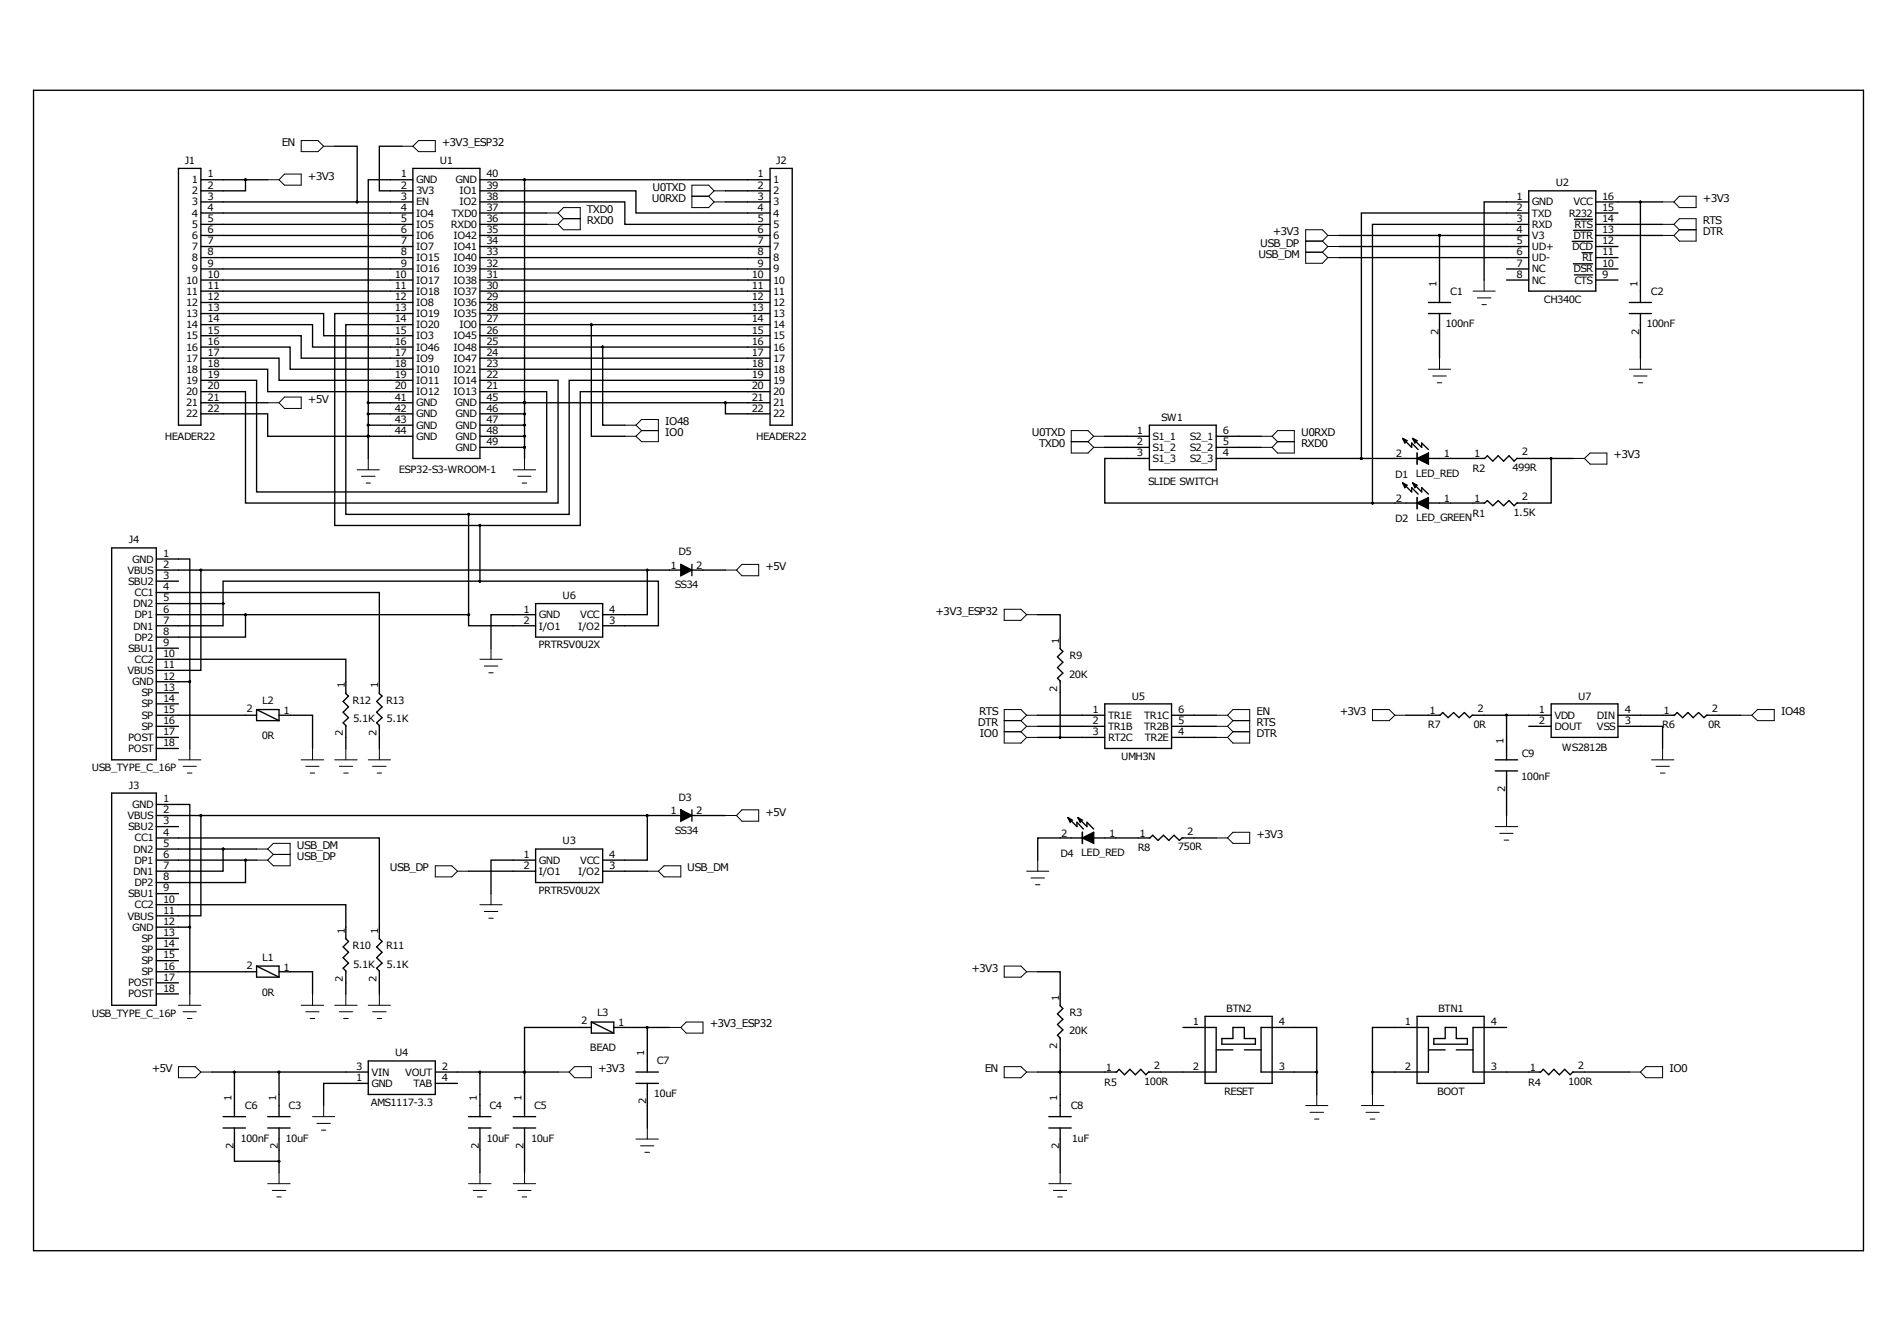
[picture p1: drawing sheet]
<svg xmlns="http://www.w3.org/2000/svg" width="297mm" height="210mm" viewBox="0 0 297 210" stroke-linecap="round" stroke-linejoin="round" font-family="sans-serif">
<g fill="none" stroke="#000" stroke-width=".21">
<path d="M5.2 14.1h286.6v181.8h-286.6zM27.9 26.4h3.6v40.2h-3.6zM31.5 28.2h10.4M31.5 31.6h33.1M31.5 33.4h33.1M31.5 35.1h33.1M31.5 36.9h33.1M31.5 38.6h33.1M38.4 28.2v1.7h-6.9M52.4 22.9h3.5v8.7M62.9 22.9h-3.5v7h5.2M64.6 28.2h-6.9v34.9"/>
<path d="M64.6 26.4h10.5v45.4h-10.5zM75.1 29.9h24.5v3.5h21M75.1 31.6h22.7v3.5h22.8M75.1 28.2h45.5M75.1 33.4h10.5M75.1 35.1h10.5M75.1 36.9h45.5M75.1 38.6h45.5M82.1 28.2v43.6M113.6 29.9h7M113.6 31.6h7M120.6 26.4h3.4v40.2h-3.4z"/>
<path d="M209.6 36.9h29.8M209.6 38.6h29.8M225.4 36.9v10.5M239.4 35.1h-24.5v43.7M239.4 31.6h-7v12.3M239.4 33.4h-26.3v38.4M239.4 29.9h10.5v15.7h-10.5zM246.2 37.8h3.1M246.3 36.1h3M246.5 34.3h2.8M247.7 39.6h1.6M249.9 31.6h10.4"/>
<path d="M249.9 33.4h3.4M249.9 35.1h10.4M249.9 36.9h10.4M249.9 38.6h3.4M256.8 31.6v15.8M31.5 49.1h19.2v3.5h13.9M31.5 50.8h17.4v3.6h15.7M31.5 52.6h15.7v3.5h17.4M31.5 54.4h13.9v3.4h19.2M31.5 56.1h12.2v3.5h20.9M31.5 57.8h10.4v3.5h22.7M31.5 59.6h8.7v17.4h45.4v-15.7h-10.5"/>
<path d="M31.5 40.3h33.1M31.5 42.1h33.1M31.5 43.9h33.1M31.5 45.6h33.1M31.5 47.4h33.1M64.6 50.8h-10.5v29.8h19.3M64.6 49.1h-12.2v33.2h22.7M75.1 59.6h12.3v19.2h-49v-17.5h-6.9M75.1 40.3h45.5M75.1 42.1h45.5M75.1 43.9h45.5M75.1 45.6h45.5"/>
<path d="M75.1 47.4h45.5M75.1 49.1h45.5M75.1 50.8h45.5M75.1 52.6h45.5M75.1 54.4h45.5M75.1 56.1h45.5M75.1 57.8h45.5M92.6 50.8v17.5h5.2M94.4 54.4v12.2h3.4M120.6 59.6h-31.5v21h-15.7M209.6 40.3h29.8M223.6 47.4h3.5"/>
<path d="M223.6 49.1h3.5M225.4 49.1v7M235.9 42.1h3.5M235.9 43.9h3.5M246.3 41.3h3M246.5 43.1h2.8M249.9 40.3h3.4M249.9 42.1h3.4M249.9 43.9h3.4M255.1 47.4h3.5M255.1 49.1h3.5M256.8 49.1v7"/>
<path d="M31.5 64.8h10.4v3.5h15.8M31.5 63.1h10.4M57.7 68.3h.1M57.7 63.1h6.9M57.7 64.8h6.9M57.7 66.6h6.9M57.7 68.3h6.9M57.7 63.1v8.7M75.1 63.1h45.5M75.1 64.8h7M75.1 66.6h7M75.1 68.3h7"/>
<path d="M75.1 70.1h7M82.1 63.1h.1M113.6 63.1v1.7h7M120.6 61.3h-29.8v21h-15.7M173 68.3h7M173 70.1h7M180 71.8h-7v7h41.9M180 66.6h10.4v7h-10.4zM190.4 71.8h31.5M190.4 68.3h7M190.4 70.1h7M214.9 78.8h7"/>
<path d="M219.6 68.7l.7 .3-.3 .4zM219.6 75.6l.7 .4-.3 .4zM219.6 68.7l1.4 1.4v-.7l1 1M219.6 75.6l1.4 1.4v-.6l1 1M221.2 68.7l.7 .3-.4 .4zM221.2 75.6l.7 .4-.4 .4zM221.2 68.7l1.4 1.4v-.7l1 1M221.2 75.6l1.4 1.4v-.6l1 1M221.9 71.8l1.7-.8v1.7zM221.9 78.8l1.7-.9v1.8zM223.6 71.8h8.9l.4-.4 .8 .8 .9-.8 .8 .8 .9-.8 .8 .8 .4-.4h8.8M242.9 71.8v7h-5.4l-.4 .4-.8-.8-.9 .8-.8-.8-.9 .8-.8-.8-.4 .4h-8.9"/>
<path d="M17.5 85.8h7v33.2h-7zM24.5 92.8h34.9v15.8l.4 .4-.8 .9 .8 .8-.8 .8 .8 .9-.8 .8 .4 .4v3.6M24.5 87.5h5.2v19.3M24.5 94.5h10.4M24.5 96.3h48.9M24.5 89.3h82.1M24.5 91h3.4M31.5 89.3v15.7h-7M34.9 94.5v3.5h-10.4M38.4 96.3v3.5h-13.9M73.4 96.3v1.7h10.5M73.4 80.6v15.7"/>
<path d="M75.1 91h28v7h-8.7M75.1 91h-40.2v3.5M75.1 82.3v8.7M83.9 96.3h-7v5.2M83.9 94.5h10.5v5.3h-10.5zM101.3 89.3v7h-6.9M106.6 88.4l1.7 .9-1.7 .9zM108.3 88.4v1.8M108.3 89.3h5.3M162.5 96.3h3.5v5.3l.4 .4-.8 .9 .8 .8-.8 .9 .8 .8-.8 .8 .4 .4v8.9M24.5 103.3h29.6v5.3l.5 .4-.9 .9 .9 .8-.9 .8 .9 .9-.9 .8 .4 .4v3.6M24.5 115.5h3.4"/>
<path d="M24.5 110.2h3.4M24.5 112h15.7M24.5 113.7h3.4M24.5 117.2h3.4M24.5 101.5h3.4M24.5 106.8h5.2M24.5 108.5h3.4M29.7 106.8v10.4M40.2 111.1h3.5v1.8M40.2 111.1v1.8h3.5M40.2 111.1l3.5 1.8M43.7 112h5.2v5.2"/>
<path d="M162.5 115.5h10.5M162.5 112h10.5M162.5 113.7h10.5M173 110.2h10.4v7h-10.4zM183.4 115.5h7M183.4 112h7M183.4 113.7h7M220.1 112h5.4l.4-.4 .8 .8 .9-.8 .8 .8 .9-.8 .8 .8 .4-.4h12.4M234.1 119h3.5M235.9 112v7M239.4 113.7h3.5M242.9 110.2h10.4v5.3h-10.4z"/>
<path d="M253.3 113.7h7v3.5M253.3 112h8.9l.4-.4 .8 .8 .9-.8 .8 .8 .8-.8 .9 .8 .4-.4h5.3M17.5 124.2h7v33.2h-7zM24.5 131.2h34.9v15.8l.4 .4-.8 .9 .8 .8-.8 .9 .8 .8-.8 .8 .4 .5v3.6M24.5 126h5.2v19.2M24.5 133h15.7M24.5 134.7h15.7M24.5 127.7h82.1M24.5 129.5h3.4M24.5 140h3.4M31.5 127.7v15.7h-7M34.9 133v3.4h-10.4"/>
<path d="M38.4 134.7v3.5h-13.9M73.4 136.4h10.5M83.9 134.7h-7v5.3M83.9 133h10.5v5.2h-10.5zM94.4 136.4h6.9M101.3 127.7v7h-6.9M106.6 126.8l1.7 .9-1.7 .9zM108.3 126.8v1.8M108.3 127.7h5.3M167.2 128.1l.7 .3-.3 .4zM167.2 128.1l1.4 1.4v-.7l1 1M168.8 128.1l.7 .3-.4 .4z"/>
<path d="M168.8 128.1l1.4 1.4v-.7l1 1M169.5 131.2l1.7-.9v1.8zM169.5 131.2h-7v3.5M171.2 131.2h8.8l.5-.4 .8 .8 .9-.8 .8 .8 .8-.8 .9 .8 .4-.4h5.3M234.1 120.7h3.5M235.9 120.7v7M24.5 141.7h29.6v5.3l.5 .4-.9 .9 .9 .8-.9 .9 .9 .8-.9 .8 .4 .5v3.6M24.5 145.2h5.2M24.5 146.9h3.4M24.5 148.7h3.4M24.5 150.5h3.4M24.5 152.2h15.7"/>
<path d="M24.5 153.9h3.4M24.5 155.7h3.4M29.7 145.2v10.5M40.2 151.3h3.5v1.7M40.2 151.3v1.7h3.5M40.2 151.3l3.5 1.7M43.7 152.2h5.2v3.5M162.5 152.2h3.5v5.3l.4 .4-.8 .9 .8 .8-.8 .8 .8 .9-.8 .8 .4 .5v12.3M188.7 159.2h10.5v10.5h-10.5zM221.9 159.2h10.5v10.5h-10.5zM33.2 167.9h24.5M34.9 174.9h3.5"/>
<path d="M34.9 176.7h3.5M36.7 176.7v5.2h7M36.7 167.9v7M41.9 174.9h3.5M41.9 176.7h3.5M43.7 167.9v7M43.7 176.7v6.9M57.7 169.7h-7v3.4M57.7 166.2h10.5v5.2h-10.5zM68.2 167.9h19.2M68.2 169.7h3.4M73.4 174.9h3.5"/>
<path d="M73.4 176.7h3.5M75.1 167.9v7M75.1 176.7v6.9M80.3 174.9h3.6M80.3 176.7h3.6M82.1 167.9h.1M82.1 167.9v7M82.1 176.7v6.9M92.6 160.9h-10.5v7M92.6 160.1h3.5v1.7M92.6 160.1v1.7h3.5M92.6 160.1l3.5 1.7"/>
<path d="M96.1 160.9h8.7M99.6 167.9h3.5M99.6 169.7h3.5M101.3 160.9v7M101.3 169.7v7M164.2 174.9h3.5M164.2 176.7h3.5M166 167.9h.1M166 176.7v6.9M185.2 160.9h5.2v7h-10.6l-.4 .4-.8-.8-.8 .8-.9-.8-.8 .8-.9-.8-.4 .4h-12.3M190.4 164.4h2.6M193 160.9h1.8v1.7h1.8v.9h-5.3v-.9h1.7z"/>
<path d="M194.8 164.4h2.6M197.4 160.9h8.8v7h-8.8zM206.2 167.9v3.5M214.9 160.9h8.7v7h-8.7zM214.9 167.9v3.5M223.6 164.4h2.7M224.5 162.6h1.8v-1.7h1.7v1.7h1.7v.9h-5.2zM228 164.4h2.6M235.9 160.9h-5.3v7h10.6l.4-.4 .9 .8 .8-.8 .8 .8 .9-.8 .8 .8 .5-.4h8.8"/>
</g>
<g fill="#000">
<path d="M219.6 68.7l.7 .3-.3 .4zM219.6 75.6l.7 .4-.3 .4zM221.2 68.7l.7 .3-.4 .4zM221.2 75.6l.7 .4-.4 .4zM221.8 70.9l.2 .1v1.7l-.1 .1-.2-.1zM221.8 77.8l.2 .1v1.8l-.1 .1-.2-.1zM221.9 71.8l1.7-.8v1.7zM221.9 78.8l1.7-.9v1.8zM106.6 88.4l1.7 .9-1.7 .9zM106.6 126.8l1.7 .9-1.7 .9zM167.2 128.1l.7 .3-.3 .4zM168.8 128.1l.7 .3-.4 .4z"/>
<path d="M169.4 130.2l.2 .1v1.8l-.1 .1-.2-.1zM169.5 131.2l1.7-.9v1.8z"/>
<path d="M75 167.7h.3l.1 .2h-.5h.2v.2l-.2-.2h.2v.2v-.2h.2v.1l-.2 .1v-.2h.2h-.2v-.2l.2 .2h-.2v-.2v.2h-.2l.2-.2v.2h-.2h.5l-.1 .2h-.2h-.1l-.1-.2zM43.5 167.7h.3l.1 .2h-.4h.2v.2l-.2-.2h.2v.2v-.2h.2l-.1 .1-.1 .1v-.2h.2h-.2v-.2l.2 .2h-.2v-.2v.2h-.2l.2-.2v.2h-.2h.4l-.1 .2h-.1h-.2l-.1-.2zM43.5 181.7h.3l.1 .2h-.4h.2v.2l-.2-.2h.2v.2v-.2h.2l-.2 .2v-.2h.2h-.2v-.2h.1l.1 .2h-.2v-.2v.2h-.2l.2-.2v.2h-.2h.4l-.1 .1-.1 .1-.2-.1-.1-.1zM213 71.6h.3l.1 .2h-.5h.2v.2l-.2-.2h.2v.2v-.2h.3l-.3 .2v-.2h.3h-.3v-.2l.2 .1 .1 .1h-.3v-.2v.2h-.2l.2-.2v.2h-.2h.5l-.1 .2-.2 .1-.1-.1-.1-.2zM214.7 78.6h.4v.2h-.4h.2v.2l-.2-.2h.2v.2v-.2h.2l-.2 .2v-.2h.2h-.2v-.2l.1 .1 .1 .1h-.2v-.2v.2h-.2l.2-.2v.2h-.2h.4v.2h-.2h-.2zM57.5 64.7h.3l.1 .1h-.5h.3v.2l-.3-.2h.3v.2v-.2h.2l-.1 .2h-.1v-.2h.2h-.2v-.2l.2 .2h-.2v-.2v.2h-.3l.3-.2v.2h-.3h.5l-.1 .2-.1 .1-.2-.1-.1-.2zM57.5 66.4l.2-.1 .1 .1 .1 .2h-.5h.3v.2l-.3-.2h.3v.2v-.2h.2l-.1 .1-.1 .1v-.2h.2h-.2v-.2h.1l.1 .2h-.2v-.2v.2h-.3l.3-.2v.2h-.3h.5l-.1 .1h-.3l-.1-.1zM57.5 68.2l.2-.1 .1 .1 .1 .1h-.5h.3v.2l-.3-.2h.3v.2v-.2h.2l-.2 .2v-.2h.2h-.2v-.2l.1 .1 .1 .1h-.2v-.2v.2h-.3l.3-.2v.2h-.3h.5l-.1 .2h-.3l-.1-.2zM82 69.9h.3v.2h-.4h.2v.2l-.2-.2h.2v.2v-.2h.2l-.2 .2v-.2h.2h-.2v-.3l.1 .1 .1 .2h-.2v-.3v.3h-.2l.2-.3v.3h-.2h.4v.1l-.2 .1-.1-.1-.1-.1zM82 68.2l.1-.1 .2 .1v.1h-.4h.2v.2l-.2-.2h.2v.2v-.2h.2l-.1 .2h-.1v-.2h.2h-.2v-.2l.2 .2h-.2v-.2v.2h-.2l.2-.2v.2h-.2h.4v.2h-.3l-.1-.2zM81.9 66.4l.2-.1 .2 .1v.2h-.4h.2v.2l-.2-.2h.2v.2v-.2h.2l-.1 .1-.1 .1v-.2h.2h-.2v-.2l.2 .2h-.2v-.2v.2h-.2l.2-.2v.2h-.2h.4v.1h-.3zM82 64.7h.3v.1h-.4h.2v.2l-.2-.2h.2v.2v-.2h.2l-.1 .2h-.1v-.2h.2h-.2v-.2l.2 .2h-.2v-.2v.2h-.2l.2-.2v.2h-.2h.4v.2l-.2 .1-.1-.1-.1-.2zM57.5 62.9l.2-.1 .1 .1 .1 .2h-.5h.3v.2l-.3-.2h.3v.2v-.2h.2l-.1 .1-.1 .1v-.2h.2h-.2v-.2h.1l.1 .2h-.2v-.2v.2h-.3l.3-.2v.2h-.3h.5l-.1 .2h-.1h-.2l-.1-.2zM82 62.9l.1-.1 .2 .1v.2h-.4h.2v.2l-.2-.2h.2v.2v-.2h.2l-.2 .2v-.2h.2h-.2v-.2h.1l.1 .2h-.2v-.2v.2h-.2l.2-.2v.2h-.2h.4v.2h-.2h-.1l-.1-.2zM38.3 28l.1-.1 .2 .1 .1 .2h-.5h.2v.1l-.2-.1h.2v.1v-.1h.3l-.1 .1h-.2v-.1h.3h-.3v-.3l.2 .1 .1 .2h-.3v-.3v.3h-.2l.2-.3v.3h-.2h.5l-.1 .1h-.3l-.1-.1zM57.5 68.2l.2-.1 .1 .1 .1 .1h-.5h.3v.2l-.3-.2h.3v.2v-.2h.2l-.2 .2v-.2h.2h-.2v-.2l.1 .1 .1 .1h-.2v-.2v.2h-.3l.3-.2v.2h-.3h.5l-.1 .2h-.3l-.1-.2zM82 28l.1-.1 .2 .1v.2h-.4h.2v.1l-.2-.1h.2v.1v-.1h.2l-.1 .1h-.1v-.1h.2h-.2v-.3l.2 .3h-.2v-.3v.3h-.2l.2-.3v.3h-.2h.4v.1h-.3l-.1-.1zM82 62.9l.1-.1 .2 .1v.2h-.4h.2v.2l-.2-.2h.2v.2v-.2h.2l-.2 .2v-.2h.2h-.2v-.2h.1l.1 .2h-.2v-.2v.2h-.2l.2-.2v.2h-.2h.4v.2h-.2h-.1l-.1-.2zM113.4 62.9l.2-.1 .1 .1 .1 .2h-.4h.2v.2l-.2-.2h.2v.2v-.2h.1v.1l-.1 .1v-.2h.1h-.1v-.2l.1 .2h-.1v-.2v.2h-.2l.2-.2v.2h-.2h.4l-.1 .2h-.1h-.2l-.1-.2zM55.7 31.5h.4v.1h-.4h.2v.2l-.2-.2h.2v.2v-.2h.2l-.1 .2h-.1v-.2h.2h-.2v-.2l.2 .2h-.2v-.2v.2h-.2l.2-.2v.2h-.2h.4v.2l-.2 .1-.2-.1v-.2zM92.4 50.7h.4v.1h-.4h.2v.3l-.2-.3h.2v.3v-.3h.2l-.1 .2-.1 .1v-.3h.2h-.2v-.2l.1 .1 .1 .1h-.2v-.2v.2h-.2l.2-.2v.2h-.2h.4v.2l-.2 .1-.2-.1zM206 167.7h.3l.1 .2h-.4h.2v.2l-.2-.2h.2v.2v-.2h.2l-.1 .1-.1 .1v-.2h.2h-.2v-.2l.2 .2h-.2v-.2v.2h-.2l.2-.2v.2h-.2h.4l-.1 .2h-.1h-.2l-.1-.2zM214.7 167.7h.4v.2h-.4h.2v.2l-.2-.2h.2v.2v-.2h.2l-.1 .1-.1 .1v-.2h.2h-.2v-.2l.2 .2h-.2v-.2v.2h-.2l.2-.2v.2h-.2h.4v.2h-.2h-.2zM36.5 167.7h.4v.2h-.4h.2v.2l-.2-.2h.2v.2v-.2h.2l-.1 .1-.1 .1v-.2h.2h-.2v-.2l.2 .2h-.2v-.2v.2h-.2l.2-.2v.2h-.2h.4v.2h-.2h-.2l-.1-.2zM82 167.7h.3v.2h-.4h.2v.2l-.2-.2h.2v.2v-.2h.2l-.1 .1-.1 .1v-.2h.2h-.2v-.2l.2 .2h-.2v-.2v.2h-.2l.2-.2v.2h-.2h.4v.2h-.2h-.1l-.1-.2zM225.2 36.7l.2-.1 .1 .1 .1 .2h-.4h.2v.2l-.2-.2h.2v.2v-.2h.2l-.1 .1-.1 .1v-.2h.2h-.2v-.2l.2 .2h-.2v-.2v.2h-.2l.2-.2v.2h-.2h.4l-.1 .1h-.3l-.1-.1zM256.7 31.5h.3v.1h-.4h.2v.2l-.2-.2h.2v.2v-.2h.2v.2h-.2v-.2h.2h-.2v-.2l.2 .1v.1h-.2v-.2v.2h-.2l.2-.2v.2h-.2h.4v.2l-.2 .1-.1-.1-.1-.2zM242.7 71.6h.3l.1 .2h-.4h.2v.2l-.2-.2h.2v.2v-.2h.1l-.1 .2v-.2h.1h-.1v-.2l.1 .1v.1h-.1v-.2v.2h-.2l.2-.2v.2h-.2h.4l-.1 .2-.1 .1-.2-.1-.1-.2zM235.7 111.8h.3l.1 .2h-.4h.2v.2l-.2-.1v-.1h.2v.2v-.2h.2l-.1 .1-.1 .1v-.2h.2h-.2v-.2l.2 .2h-.2v-.2v.2h-.2l.2-.2v.2h-.2h.4l-.1 .2h-.3l-.1-.2zM73.2 80.4l.2-.1 .1 .1 .1 .2h-.4h.2v.1l-.2-.1h.2v.1v-.1h.2l-.1 .1h-.1v-.1h.2h-.2v-.3l.1 .1 .1 .2h-.2v-.3v.3h-.2l.2-.3v.3h-.2h.4l-.1 .1h-.3zM82 167.7h.3v.2h-.4h.2v.2l-.2-.2h.2v.2v-.2h.2l-.1 .1-.1 .1v-.2h.2h-.2v-.2l.2 .2h-.2v-.2v.2h-.2l.2-.2v.2h-.2h.4v.2h-.2h-.1l-.1-.2zM101.2 160.8h.3l.1 .1h-.5h.2v.2l-.2-.2h.2v.2v-.2h.2v.2h-.2v-.2h.2h-.2v-.2l.2 .2h-.2v-.2v.2h-.2l.2-.2v.2h-.2h.5l-.1 .2-.2 .1-.1-.1-.1-.2zM94.2 54.2l.2-.1 .1 .1 .1 .2h-.5h.3v.1l-.3-.1h.3v.1v-.1h.1v.1h-.1v-.1h.1h-.1v-.3l.1 .3h-.1v-.3v.3h-.3l.3-.3v.3h-.3h.5l-.1 .1h-.3l-.1-.1zM75 82.1l.1-.1 .2 .1 .1 .2h-.5h.2v.2l-.2-.2h.2v.2v-.2h.2v.1l-.2 .1v-.2h.2h-.2v-.2l.2 .2h-.2v-.2v.2h-.2l.2-.2v.2h-.2h.5l-.1 .2h-.2h-.1l-.1-.2zM165.8 167.7h.3l.1 .2h-.4h.2v.2l-.2-.2h.2v.2v-.2h.2l-.1 .1-.1 .1v-.2h.2h-.2v-.2l.2 .2h-.2v-.2v.2h-.2l.2-.2v.2h-.2h.4l-.1 .2h-.1h-.2l-.1-.2zM165.8 167.7h.3l.1 .2h-.4h.2v.2l-.2-.2h.2v.2v-.2h.2l-.1 .1-.1 .1v-.2h.2h-.2v-.2l.2 .2h-.2v-.2v.2h-.2l.2-.2v.2h-.2h.4l-.1 .2h-.1h-.2l-.1-.2zM165.8 115.3h.3l.1 .2h-.4h.2v.2l-.2-.2h.2v.2v-.2h.2l-.1 .1-.1 .1v-.2h.2h-.2v-.2l.2 .2h-.2v-.2v.2h-.2l.2-.2v.2h-.2h.4l-.1 .2h-.1h-.2l-.1-.2zM31.3 127.5h.2h.1l.1 .2h-.5h.3v.2l-.3-.2h.3v.2v-.2h.2l-.2 .2v-.2h.2h-.2v-.2l.1 .1 .1 .1h-.2v-.2v.2h-.3l.3-.2v.2h-.3h.5l-.1 .2-.1 .1-.2-.1-.1-.2zM34.8 132.8l.1-.1 .2 .1 .1 .2h-.4h.1v.2l-.1-.2h.1v.2v-.2h.2l-.2 .2v-.2h.2h-.2v-.2h.2v.2h-.2v-.2v.2h-.1l.1-.2v.2h-.1h.4l-.1 .1h-.3zM38.3 134.6h.3l.1 .1h-.5h.2v.2l-.2-.2h.2v.2v-.2h.3l-.1 .2h-.2v-.2h.3h-.3v-.2l.2 .1 .1 .1h-.3v-.2v.2h-.2l.2-.2v.2h-.2h.5l-.1 .2-.2 .1-.1-.1-.1-.2zM29.5 145l.2-.1 .2 .1v.2h-.4h.2v.2l-.2-.2h.2v.2v-.2h.2l-.1 .1-.1 .1v-.2h.2h-.2v-.2l.2 .2h-.2v-.2v.2h-.2l.2-.2v.2h-.2h.4v.2h-.4v-.2zM101.2 127.5h.1h.2l.1 .2h-.5h.2v.2l-.2-.2h.2v.2v-.2h.2v.2h-.2v-.2h.2h-.2v-.2l.2 .2h-.2v-.2v.2h-.2l.2-.2v.2h-.2h.5l-.1 .2-.2 .1-.1-.1-.1-.2zM29.5 106.6l.2-.1 .2 .1v.2h-.4h.2v.2l-.2-.2h.2v.2v-.2h.2l-.1 .1-.1 .1v-.2h.2h-.2v-.2l.2 .2h-.2v-.2v.2h-.2l.2-.2v.2h-.2h.4v.1h-.4v-.1zM31.3 89.1h.3l.1 .2h-.5h.3v.2l-.3-.2h.3v.2v-.2h.2l-.2 .2v-.2h.2h-.2v-.2h.1l.1 .2h-.2v-.2v.2h-.3l.3-.2v.2h-.3h.5l-.1 .2h-.1h-.2l-.1-.2zM101.2 89.1h.3l.1 .2h-.5h.2v.2l-.2-.2h.2v.2v-.2h.2v.1l-.2 .1v-.2h.2h-.2v-.2l.2 .2h-.2v-.2v.2h-.2l.2-.2v.2h-.2h.5l-.1 .2h-.2h-.1l-.1-.2zM75 90.9h.3l.1 .1h-.5h.2v.2l-.2-.2h.2v.2v-.2h.2l-.2 .2v-.2h.2h-.2v-.2l.2 .1v.1h-.2v-.2v.2h-.2l.2-.2v.2h-.2h.5l-.1 .2-.2 .1-.1-.1-.1-.2zM34.8 94.4l.1-.1 .2 .1 .1 .1h-.4h.1v.2l-.1-.2h.1v.2v-.2h.2v.2h-.2v-.2h.2h-.2v-.2l.2 .1v.1h-.2v-.2v.2h-.1l.1-.2v.2h-.1h.4l-.1 .2h-.3zM38.3 96.1h.3l.1 .2h-.5h.2v.2l-.2-.2h.2v.2v-.2h.3l-.1 .1-.2 .1v-.2h.3h-.3v-.2l.3 .2h-.3v-.2v.2h-.2l.2-.2v.2h-.2h.5l-.1 .1-.2 .1-.1-.1-.1-.1zM73.2 96.1h.3l.1 .2h-.4h.2v.2l-.2-.2h.2v.2v-.2h.2l-.1 .1-.1 .1v-.2h.2h-.2v-.2h.1l.1 .2h-.2v-.2v.2h-.2l.2-.2v.2h-.2h.4l-.1 .1-.1 .1-.2-.1z"/>
</g>
<g fill="none" stroke="#000" stroke-width=".16">
<path d="M41.9 28.2h1.8M44.5 27.3h2.7v1.7h-2.7l-.8-.8zM47.2 22h2.6l.9 .9-.9 .8h-2.6zM50.7 22.9h1.7M62.9 22.9h1.7M65.5 22h2.7v1.7h-2.7l-.9-.8zM85.6 35.1h1.8M85.6 33.4h1.8M87.4 33.4l.8-.9h2.6v3.5h-2.6l-.8-.9M87.4 33.4l.8 .8M88.2 34.2h2.6M88.2 34.2l-.8 .9"/>
<path d="M108.3 30.7h2.7M111 30.7l.8 .9M111.8 29.9l-.8-.9h-2.7v3.5h2.7l.8-.9M111.8 29.9h1.8M111.8 29.9l-.8 .8M111.8 31.6h1.8M204.4 39.5h2.7M204.4 37.8h2.7M207.1 37.8l.8 .8M207.1 39.5l.8 .8M207.9 38.6h1.7M207.9 38.6l-.8 .9"/>
<path d="M207.9 36.9l-.8-.9h-2.7v5.2h2.7l.8-.9M207.9 36.9h1.7M207.9 36.9l-.8 .9M260.3 35.1h1.8M260.3 36.9h1.8M260.3 31.6h1.8M262.1 35.1l.8-.9h2.7v3.6h-2.7l-.8-.9M262.1 35.1l.8 .9M262.9 36h2.7M262.9 30.7h2.7v1.8h-2.7l-.8-.9zM262.9 36l-.8 .9M207.9 40.3h1.7"/>
<path d="M223.6 57.8h3.5M224.3 58.9h2.1M225 59.9h.7M225.4 56.1v1.7M230.6 45.6h3.5M231.3 46.7h2.1M232 47.7h.7M232.4 43.9v1.7M255.1 57.8h3.5M255.8 58.9h2.1M256.5 59.9h.7M256.8 56.1v1.7"/>
<path d="M41.9 63.1h1.8M44.5 62.2h2.7v1.8h-2.7l-.8-.9zM55.9 73.6h3.5M56.6 74.6h2.1M57.3 75.6h.7M57.7 71.8v1.8M80.3 73.6h3.6M81.1 74.6h2M81.7 75.6h.8M82.1 71.8v1.8M97.8 68.3h1.8M97.8 66.6h1.8"/>
<path d="M99.6 66.6l.9-.9h2.6v3.5h-2.6l-.9-.9M99.6 66.6l.9 .8M100.5 67.4h2.6M100.5 67.4l-.9 .9M167.7 69.2h2.6M170.3 69.2l.9 .9M171.2 70.1h1.8M171.2 68.3l-.9-.9h-2.6v3.6h2.6l.9-.9M171.2 68.3h1.8M171.2 68.3l-.9 .9M197.4 70.1h1.8M197.4 68.3h1.8"/>
<path d="M199.2 68.3l.8-.9h2.6v3.6h-2.6l-.8-.9M199.2 68.3l.8 .9M200 69.2h2.6M200 69.2l-.8 .9M246.3 71.8h1.8M248.1 71.8l.9-.8h2.6v1.7h-2.6zM113.6 89.3h1.7M116.2 88.4h2.6v1.8h-2.6l-.9-.9zM157.2 95.4h2.7l.8 .9-.8 .9h-2.7zM160.7 96.3h1.8M27.9 119h3.6M29.7 117.2v1.8"/>
<path d="M47.2 119h3.5M48.9 117.2v1.8M52.4 119h3.5M54.1 117.2v1.8M57.7 119h3.4M59.4 117.2v1.8M75.1 103.3h3.5M75.8 104.3h2.1M76.5 105.4h.7M76.9 101.5v1.8M157.2 112.9h2.7M157.2 114.6h2.7"/>
<path d="M159.9 114.6l.8 .9M159.9 112.9l.8 .8M160.7 112h1.8M160.7 112l-.8-.9h-2.7v5.3h2.7l.8-.9M160.7 112l-.8 .9M160.7 115.5h1.8M160.7 113.7h1.8M160.7 113.7l-.8 .9M190.4 112h1.8M190.4 115.5h1.8M190.4 113.7h1.8M192.2 112l.8-.9h2.7v5.3h-2.7l-.8-.9"/>
<path d="M192.2 112l.8 .9M192.2 113.7l.8 .9M193 112.9h2.7M193 114.6h2.7M193 114.6l-.8 .9M193 112.9l-.8 .8M214.9 111.1h2.6l.9 .9-.9 .9h-2.6zM218.4 112h1.7M258.6 119h3.5M260.3 117.2v1.8M272.5 112h1.8M275.2 111.1h2.6v1.8h-2.6l-.9-.9z"/>
<path d="M28.7 120h2M29.3 121.1h.8M40.2 133h1.7M40.2 134.7h1.7M41.9 133l.9-.9h2.6v3.5h-2.6l-.9-.9M41.9 133l.9 .8M42.8 133.8h2.6M42.8 133.8l-.9 .9M47.9 120h2.1M48.6 121.1h.7M53.1 120h2.1M53.8 121.1h.7"/>
<path d="M58.3 120h2.2M59.1 121.1h.6M68.2 135.6h2.5l.9 .8-.9 .9h-2.5zM71.6 136.4h1.8M76.9 140v1.7M101.3 136.4h1.8M103.1 136.4l.9-.8h2.6v1.7h-2.6zM113.6 127.7h1.7M116.2 126.8h2.6v1.8h-2.6l-.9-.9zM160.7 136.4h3.5M161.4 137.5h2.1M162.1 138.6h.7"/>
<path d="M162.5 134.7v1.7M190.4 131.2h1.8M193 130.3h2.7v1.8h-2.7l-.8-.9zM234.1 129.5h3.5M234.8 130.5h2.1M235.5 131.6h.7M235.9 127.7v1.8M259.3 120h2.1M260 121.1h.7M27.9 157.4h3.6M28.7 158.5h2M29.3 159.5h.8"/>
<path d="M29.7 155.7v1.7M47.2 157.4h3.5M47.9 158.5h2.1M48.6 159.5h.7M48.9 155.7v1.7M52.4 157.4h3.5M53.1 158.5h2.1M53.8 159.5h.7M54.1 155.7v1.7M57.7 157.4h3.4M58.3 158.5h2.2M59.1 159.5h.6"/>
<path d="M59.4 155.7v1.7M75.1 141.7h3.5M75.8 142.7h2.1M76.5 143.8h.7M157.2 151.3h2.7l.8 .9-.8 .8h-2.7zM160.7 152.2h1.8M27.9 167h2.7l.9 .9-.9 .9h-2.7zM31.5 167.9h1.7M48.9 174.9h3.5M49.6 175.9h2.1M50.3 177h.7M50.7 173.1v1.8"/>
<path d="M87.4 167.9h1.7M90 167h2.6v1.8h-2.6l-.9-.9zM99.6 178.4h3.5M100.3 179.5h2.1M101.3 176.7v1.7M104.8 160.9h1.8M106.6 160.9l.8-.8h2.7v1.7h-2.7zM157.2 167h2.7l.8 .9-.8 .9h-2.7zM160.7 167.9h1.8M204.4 173.1h3.5M205.1 174.2h2.1M205.8 175.3h.7"/>
<path d="M206.2 171.4v1.7M213.1 173.1h3.6M213.9 174.2h2M214.5 175.3h.8M214.9 171.4v1.7M255.1 167.9h1.7M257.7 167h2.6v1.8h-2.6l-.9-.9zM41.9 185.4h3.5M42.6 186.4h2.1M43.3 187.5h.7M43.7 183.6v1.8M73.4 185.4h3.5"/>
<path d="M74.1 186.4h2.1M74.8 187.5h.7M75.1 183.6v1.8M80.3 185.4h3.6M81.1 186.4h2M81.7 187.5h.8M82.1 183.6v1.8M101 180.5h.7M164.2 185.4h3.5M164.9 186.4h2.1M165.6 187.5h.7M166 183.6v1.8"/>
</g>
<g font-size="1.7">
<text x="44.1" y="22.9">EN</text>
<text x="69.2" y="22.9">+3V3_ESP32</text>
<text x="48.2" y="28.2">+3V3</text>
<text x="102.2" y="29.9">U0TXD</text>
<text x="91.9" y="33.4">TXD0</text>
<text x="91.9" y="35.1">RXD0</text>
<text x="102.1" y="31.6">U0RXD</text>
<text x="266.6" y="35.1">RTS</text>
<text x="266.6" y="31.6">+3V3</text>
<text x="197" y="40.3">USB_DM</text>
<text x="197.3" y="38.6">USB_DP</text>
<text x="199.3" y="36.9">+3V3</text>
<text x="266.6" y="36.9">DTR</text>
<text x="48.2" y="63.1">+5V</text>
<text x="104.1" y="68.3">IO0</text>
<text x="104.1" y="66.6">IO48</text>
<text x="161.5" y="68.3">U0TXD</text>
<text x="162.7" y="70.1">TXD0</text>
<text x="203.7" y="68.3">U0RXD</text>
<text x="203.7" y="70.1">RXD0</text>
<text x="252.6" y="71.8">+3V3</text>
<text x="119.8" y="89.3">+5V</text>
<text x="146.5" y="96.3">+3V3_ESP32</text>
<text x="153.1" y="113.7">DTR</text>
<text x="153.3" y="112">RTS</text>
<text x="196.7" y="113.7">RTS</text>
<text x="196.7" y="112">EN</text>
<text x="209.8" y="112">+3V3</text>
<text x="278.8" y="112">IO48</text>
<text x="153.4" y="115.5">IO0</text>
<text x="196.7" y="115.5">DTR</text>
<text x="119.8" y="127.7">+5V</text>
<text x="196.7" y="131.2">+3V3</text>
<text x="46.5" y="133">USB_DM</text>
<text x="46.5" y="134.7">USB_DP</text>
<text x="61" y="136.4">USB_DP</text>
<text x="107.6" y="136.4">USB_DM</text>
<text x="152.1" y="152.2">+3V3</text>
<text x="111.1" y="160.9">+3V3_ESP32</text>
<text x="23.7" y="167.9">+5V</text>
<text x="93.6" y="167.9">+3V3</text>
<text x="154.2" y="167.9">EN</text>
<text x="261.4" y="167.9">IO0</text>
</g>
<g font-size="1.6">
<text x="28.9" y="25.7">J1</text>
<text x="30.1" y="28.7">1</text>
<text x="32.5" y="27.8">1</text>
<text x="32.5" y="29.5">2</text>
<text x="62.7" y="27.8">1</text>
<text x="62.7" y="29.5">2</text>
<text x="65.2" y="28.7">GND</text>
<text x="68.9" y="25.7">U1</text>
<text x="71.3" y="28.7">GND</text>
<text x="76.2" y="27.8">40</text>
<text x="76.2" y="29.5">39</text>
<text x="118.6" y="27.8">1</text>
<text x="118.6" y="29.5">2</text>
<text x="121.1" y="28.7">1</text>
<text x="121.5" y="25.7">J2</text>
<text x="243.6" y="29.2">U2</text>
<text x="30.1" y="30.4">2</text>
<text x="30.1" y="32.2">3</text>
<text x="30.1" y="34">4</text>
<text x="30.1" y="35.7">5</text>
<text x="32.5" y="31.3">3</text>
<text x="32.5" y="33">4</text>
<text x="32.5" y="34.8">5</text>
<text x="62.7" y="31.3">3</text>
<text x="62.7" y="33">4</text>
<text x="62.7" y="34.8">5</text>
<text x="65.2" y="30.4">3V3</text>
<text x="65.2" y="32.2">EN</text>
<text x="65.2" y="34">IO4</text>
<text x="65.2" y="35.7">IO5</text>
<text x="70.6" y="35.7">RXD0</text>
<text x="70.7" y="34">TXD0</text>
<text x="71.9" y="30.4">IO1</text>
<text x="71.9" y="32.2">IO2</text>
<text x="76.2" y="31.3">38</text>
<text x="76.2" y="33">37</text>
<text x="76.2" y="34.8">36</text>
<text x="118.6" y="31.3">3</text>
<text x="118.6" y="33">4</text>
<text x="118.6" y="34.8">5</text>
<text x="121.1" y="30.4">2</text>
<text x="121.1" y="32.2">3</text>
<text x="121.1" y="34">4</text>
<text x="121.1" y="35.7">5</text>
<text x="237.4" y="31.3">1</text>
<text x="237.4" y="33">2</text>
<text x="237.4" y="34.8">3</text>
<text x="239.9" y="32.2">GND</text>
<text x="239.9" y="34">TXD</text>
<text x="239.9" y="35.7">RXD</text>
<text x="245.6" y="34">R232</text>
<text x="246.3" y="32.2">VCC</text>
<text x="246.5" y="35.7">RTS</text>
<text x="250.9" y="31.3">16</text>
<text x="250.9" y="33">15</text>
<text x="250.9" y="34.8">14</text>
<text x="30.1" y="37.4">6</text>
<text x="30.1" y="39.2">7</text>
<text x="30.1" y="40.9">8</text>
<text x="32.5" y="36.5">6</text>
<text x="32.5" y="38.3">7</text>
<text x="32.5" y="40">8</text>
<text x="32.5" y="41.8">9</text>
<text x="62.7" y="36.5">6</text>
<text x="62.7" y="38.3">7</text>
<text x="62.7" y="40">8</text>
<text x="62.7" y="41.8">9</text>
<text x="65.2" y="37.4">IO6</text>
<text x="65.2" y="39.2">IO7</text>
<text x="65.2" y="40.9">IO15</text>
<text x="71" y="37.4">IO42</text>
<text x="71" y="39.2">IO41</text>
<text x="71" y="40.9">IO40</text>
<text x="76.2" y="36.5">35</text>
<text x="76.2" y="38.3">34</text>
<text x="76.2" y="40">33</text>
<text x="76.2" y="41.8">32</text>
<text x="118.6" y="36.5">6</text>
<text x="118.6" y="38.3">7</text>
<text x="118.6" y="40">8</text>
<text x="118.6" y="41.8">9</text>
<text x="121.1" y="37.4">6</text>
<text x="121.1" y="39.2">7</text>
<text x="121.1" y="40.9">8</text>
<text x="237.4" y="36.5">4</text>
<text x="237.4" y="38.3">5</text>
<text x="237.4" y="40">6</text>
<text x="237.4" y="41.8">7</text>
<text x="239.9" y="37.4">V3</text>
<text x="239.9" y="39.2">UD+</text>
<text x="239.9" y="40.9">UD-</text>
<text x="246.2" y="39.2">DCD</text>
<text x="246.3" y="37.4">DTR</text>
<text x="247.7" y="40.9">RI</text>
<text x="250.9" y="36.5">13</text>
<text x="250.9" y="38.3">12</text>
<text x="250.9" y="40">11</text>
<text x="250.9" y="41.8">10</text>
<text x="29.1" y="44.4">10</text>
<text x="29.1" y="46.1">11</text>
<text x="29.1" y="47.9">12</text>
<text x="30.1" y="42.7">9</text>
<text x="32.5" y="43.5">10</text>
<text x="32.5" y="45.3">11</text>
<text x="32.5" y="47">12</text>
<text x="61.8" y="43.5">10</text>
<text x="61.8" y="45.3">11</text>
<text x="61.8" y="47">12</text>
<text x="65.2" y="42.7">IO16</text>
<text x="65.2" y="44.4">IO17</text>
<text x="65.2" y="46.1">IO18</text>
<text x="65.2" y="47.9">IO8</text>
<text x="71" y="42.7">IO39</text>
<text x="71" y="44.4">IO38</text>
<text x="71" y="46.1">IO37</text>
<text x="71" y="47.9">IO36</text>
<text x="76.2" y="43.5">31</text>
<text x="76.2" y="45.3">30</text>
<text x="76.2" y="47">29</text>
<text x="117.7" y="43.5">10</text>
<text x="117.7" y="45.3">11</text>
<text x="117.7" y="47">12</text>
<text x="121.1" y="42.7">9</text>
<text x="121.1" y="44.4">10</text>
<text x="121.1" y="46.1">11</text>
<text x="121.1" y="47.9">12</text>
<text x="224.9" y="44.9" transform="rotate(-90 224.9 44.9)">1</text>
<text x="227.1" y="46.1">C1</text>
<text x="237.4" y="43.5">8</text>
<text x="239.9" y="42.7">NC</text>
<text x="239.9" y="44.4">NC</text>
<text x="241.7" y="47.4">CH340C</text>
<text x="246.3" y="42.7">DSR</text>
<text x="246.5" y="44.4">CTS</text>
<text x="250.9" y="43.5">9</text>
<text x="256.4" y="44.9" transform="rotate(-90 256.4 44.9)">1</text>
<text x="258.5" y="46.1">C2</text>
<text x="29.1" y="49.7">13</text>
<text x="29.1" y="51.4">14</text>
<text x="29.1" y="53.1">15</text>
<text x="32.5" y="48.8">13</text>
<text x="32.5" y="50.5">14</text>
<text x="32.5" y="52.2">15</text>
<text x="32.5" y="54">16</text>
<text x="61.8" y="48.8">13</text>
<text x="61.8" y="50.5">14</text>
<text x="61.8" y="52.2">15</text>
<text x="61.8" y="54">16</text>
<text x="65.2" y="49.7">IO19</text>
<text x="65.2" y="51.4">IO20</text>
<text x="65.2" y="53.1">IO3</text>
<text x="71" y="49.7">IO35</text>
<text x="71" y="53.1">IO45</text>
<text x="71.9" y="51.4">IO0</text>
<text x="76.2" y="48.8">28</text>
<text x="76.2" y="50.5">27</text>
<text x="76.2" y="52.2">26</text>
<text x="76.2" y="54">25</text>
<text x="117.7" y="48.8">13</text>
<text x="117.7" y="50.5">14</text>
<text x="117.7" y="52.2">15</text>
<text x="117.7" y="54">16</text>
<text x="121.1" y="49.7">13</text>
<text x="121.1" y="51.4">14</text>
<text x="121.1" y="53.1">15</text>
<text x="225.2" y="52.4" transform="rotate(-90 225.2 52.4)">2</text>
<text x="226.3" y="51.3">100nF</text>
<text x="256.7" y="52.4" transform="rotate(-90 256.7 52.4)">2</text>
<text x="257.8" y="51.3">100nF</text>
<text x="29.1" y="54.9">16</text>
<text x="29.1" y="56.6">17</text>
<text x="29.1" y="58.4">18</text>
<text x="32.5" y="55.8">17</text>
<text x="32.5" y="57.5">18</text>
<text x="32.5" y="59.2">19</text>
<text x="61.8" y="55.8">17</text>
<text x="61.8" y="57.5">18</text>
<text x="61.8" y="59.2">19</text>
<text x="65.2" y="54.9">IO46</text>
<text x="65.2" y="56.6">IO9</text>
<text x="65.2" y="58.4">IO10</text>
<text x="71" y="54.9">IO48</text>
<text x="71" y="56.6">IO47</text>
<text x="71" y="58.4">IO21</text>
<text x="76.2" y="55.8">24</text>
<text x="76.2" y="57.5">23</text>
<text x="76.2" y="59.2">22</text>
<text x="117.7" y="55.8">17</text>
<text x="117.7" y="57.5">18</text>
<text x="117.7" y="59.2">19</text>
<text x="121.1" y="54.9">16</text>
<text x="121.1" y="56.6">17</text>
<text x="121.1" y="58.4">18</text>
<text x="29.1" y="60.2">19</text>
<text x="29.1" y="61.9">20</text>
<text x="29.1" y="63.6">21</text>
<text x="29.1" y="65.4">22</text>
<text x="32.5" y="61">20</text>
<text x="32.5" y="62.7">21</text>
<text x="32.5" y="64.5">22</text>
<text x="61.8" y="61">20</text>
<text x="61.8" y="62.7">41</text>
<text x="61.8" y="64.5">42</text>
<text x="65.2" y="60.2">IO11</text>
<text x="65.2" y="61.9">IO12</text>
<text x="65.2" y="63.6">GND</text>
<text x="65.2" y="65.4">GND</text>
<text x="71" y="60.2">IO14</text>
<text x="71" y="61.9">IO13</text>
<text x="71.3" y="63.6">GND</text>
<text x="71.3" y="65.4">GND</text>
<text x="76.2" y="61">21</text>
<text x="76.2" y="62.7">45</text>
<text x="76.2" y="64.5">46</text>
<text x="117.7" y="61">20</text>
<text x="117.7" y="62.7">21</text>
<text x="117.7" y="64.5">22</text>
<text x="121.1" y="60.2">19</text>
<text x="121.1" y="61.9">20</text>
<text x="121.1" y="63.6">21</text>
<text x="121.1" y="65.4">22</text>
<text x="181.8" y="65.9">SW1</text>
<text x="25.8" y="68.9">HEADER22</text>
<text x="61.8" y="66.2">43</text>
<text x="61.8" y="68">44</text>
<text x="65.2" y="67.1">GND</text>
<text x="65.2" y="68.9">GND</text>
<text x="71.3" y="67.1">GND</text>
<text x="71.3" y="68.9">GND</text>
<text x="71.3" y="70.6">GND</text>
<text x="76.2" y="66.2">47</text>
<text x="76.2" y="68">48</text>
<text x="76.2" y="69.7">49</text>
<text x="118.4" y="68.9">HEADER22</text>
<text x="178" y="68">1</text>
<text x="178" y="69.7">2</text>
<text x="178" y="71.5">3</text>
<text x="180.5" y="68.9">S1_1</text>
<text x="180.5" y="70.6">S1_2</text>
<text x="186.3" y="68.9">S2_1</text>
<text x="186.3" y="70.6">S2_2</text>
<text x="191.5" y="68">6</text>
<text x="191.5" y="69.7">5</text>
<text x="191.5" y="71.5">4</text>
<text x="218.6" y="71.6">2</text>
<text x="226.1" y="71.6">1</text>
<text x="230.8" y="71.6">1</text>
<text x="238.3" y="71.3">2</text>
<text x="62.4" y="74.1">ESP32-S3-WROOM-1</text>
<text x="179.7" y="75.9">SLIDE SWITCH</text>
<text x="180.5" y="72.3">S1_3</text>
<text x="186.3" y="72.3">S2_3</text>
<text x="218.4" y="74.8">D1</text>
<text x="221.7" y="74.7">LED_RED</text>
<text x="230.5" y="73.9">R2</text>
<text x="236.8" y="73.8">499R</text>
<text x="218.4" y="81.8">D2</text>
<text x="218.6" y="78.6">2</text>
<text x="221.7" y="81.7">LED_GREEN</text>
<text x="226.1" y="78.6">1</text>
<text x="230.5" y="80.9">R1</text>
<text x="230.8" y="78.6">1</text>
<text x="237" y="80.8">1.5K</text>
<text x="238.3" y="78.3">2</text>
<text x="19.9" y="89.8">VBUS</text>
<text x="20.2" y="85.1">J4</text>
<text x="20.7" y="88.1">GND</text>
<text x="25.5" y="87.2">1</text>
<text x="25.5" y="88.9">2</text>
<text x="105" y="89.1">1</text>
<text x="106.3" y="87">D5</text>
<text x="109" y="89.1">2</text>
<text x="20.1" y="91.6">SBU2</text>
<text x="20.9" y="95.1">DN2</text>
<text x="21.1" y="93.3">CC1</text>
<text x="25.5" y="90.7">3</text>
<text x="25.5" y="92.4">4</text>
<text x="25.5" y="94.2">5</text>
<text x="25.5" y="95.9">6</text>
<text x="82" y="95.9">1</text>
<text x="88.1" y="93.8">U6</text>
<text x="95.4" y="95.9">4</text>
<text x="105.7" y="92.2">SS34</text>
<text x="20.9" y="98.6">DN1</text>
<text x="21" y="96.8">DP1</text>
<text x="21" y="100.3">DP2</text>
<text x="25.5" y="97.7">7</text>
<text x="25.5" y="99.4">8</text>
<text x="25.5" y="101.2">9</text>
<text x="82" y="97.7">2</text>
<text x="84.3" y="101.6">PRTR5V0U2X</text>
<text x="84.4" y="96.8">GND</text>
<text x="84.4" y="98.6">I/O1</text>
<text x="90.5" y="98.6">I/O2</text>
<text x="90.8" y="96.8">VCC</text>
<text x="95.4" y="97.7">3</text>
<text x="165.8" y="100.8" transform="rotate(-90 165.8 100.8)">1</text>
<text x="19.9" y="105.6">VBUS</text>
<text x="20.1" y="102.1">SBU1</text>
<text x="20.7" y="107.3">GND</text>
<text x="21.1" y="103.8">CC2</text>
<text x="25.5" y="102.9">10</text>
<text x="25.5" y="104.6">11</text>
<text x="25.5" y="106.4">12</text>
<text x="54" y="107.8" transform="rotate(-90 54 107.8)">1</text>
<text x="59.2" y="107.8" transform="rotate(-90 59.2 107.8)">1</text>
<text x="167.4" y="106.1">20K</text>
<text x="167.5" y="103.3">R9</text>
<text x="22.1" y="109.1">SP</text>
<text x="22.1" y="110.8">SP</text>
<text x="22.1" y="112.6">SP</text>
<text x="25.5" y="108.2">13</text>
<text x="25.5" y="109.9">14</text>
<text x="25.5" y="111.6">15</text>
<text x="25.5" y="113.4">16</text>
<text x="38.6" y="111.5">2</text>
<text x="41.1" y="110.2">L2</text>
<text x="44.4" y="111.8">1</text>
<text x="55.2" y="110.2">R12</text>
<text x="55.3" y="113.1">5.1K</text>
<text x="60.5" y="110.2">R13</text>
<text x="60.5" y="113.1">5.1K</text>
<text x="165.5" y="108.3" transform="rotate(-90 165.5 108.3)">2</text>
<text x="171" y="111.6">1</text>
<text x="171" y="113.4">2</text>
<text x="173.5" y="112.6">TR1E</text>
<text x="177.2" y="109.6">U5</text>
<text x="179.2" y="112.6">TR1C</text>
<text x="184.5" y="111.6">6</text>
<text x="184.5" y="113.4">5</text>
<text x="223.8" y="111.8">1</text>
<text x="230.7" y="114">0R</text>
<text x="231.3" y="111.5">2</text>
<text x="240.9" y="111.6">1</text>
<text x="240.9" y="113.4">2</text>
<text x="243.4" y="112.6">VDD</text>
<text x="247.1" y="109.6">U7</text>
<text x="250" y="112.6">DIN</text>
<text x="254.4" y="111.6">4</text>
<text x="254.4" y="113.4">3</text>
<text x="260.5" y="111.8">1</text>
<text x="267.4" y="114">0R</text>
<text x="268" y="111.5">2</text>
<text x="20.1" y="116">POST</text>
<text x="20.1" y="117.8">POST</text>
<text x="22.1" y="114.3">SP</text>
<text x="25.5" y="115.1">17</text>
<text x="25.5" y="116.9">18</text>
<text x="41" y="115.7">0R</text>
<text x="53.7" y="115.3" transform="rotate(-90 53.7 115.3)">2</text>
<text x="58.9" y="115.3" transform="rotate(-90 58.9 115.3)">2</text>
<text x="171" y="115.1">3</text>
<text x="173.5" y="114.3">TR1B</text>
<text x="173.5" y="116">RT2C</text>
<text x="175.5" y="119">UMH3N</text>
<text x="179.2" y="114.3">TR2B</text>
<text x="179.2" y="116">TR2E</text>
<text x="184.5" y="115.1">4</text>
<text x="223.6" y="114.1">R7</text>
<text x="235.4" y="116.5" transform="rotate(-90 235.4 116.5)">1</text>
<text x="238.3" y="118.6">C9</text>
<text x="243.4" y="114.3">DOUT</text>
<text x="244.6" y="117.6">WS2812B</text>
<text x="250" y="114.3">VSS</text>
<text x="260.3" y="114.1">R6</text>
<text x="14.4" y="120.8">USB_TYPE_C_16P</text>
<text x="20.2" y="123.5">J3</text>
<text x="25.5" y="125.6">1</text>
<text x="106.3" y="125.4">D3</text>
<text x="235.7" y="124" transform="rotate(-90 235.7 124)">2</text>
<text x="238.2" y="122.2">100nF</text>
<text x="19.9" y="128.3">VBUS</text>
<text x="20.1" y="130">SBU2</text>
<text x="20.7" y="126.5">GND</text>
<text x="21.1" y="131.8">CC1</text>
<text x="25.5" y="127.4">2</text>
<text x="25.5" y="129.1">3</text>
<text x="25.5" y="130.9">4</text>
<text x="105" y="127.6">1</text>
<text x="105.7" y="130.6">SS34</text>
<text x="109" y="127.6">2</text>
<text x="166.2" y="131">2</text>
<text x="173.7" y="131">1</text>
<text x="178.4" y="131">1</text>
<text x="185.9" y="130.8">2</text>
<text x="20.9" y="133.5">DN2</text>
<text x="20.9" y="137">DN1</text>
<text x="21" y="135.3">DP1</text>
<text x="25.5" y="132.6">5</text>
<text x="25.5" y="134.4">6</text>
<text x="25.5" y="136.1">7</text>
<text x="25.5" y="137.8">8</text>
<text x="82" y="134.4">1</text>
<text x="82" y="136.1">2</text>
<text x="84.4" y="135.3">GND</text>
<text x="84.4" y="137">I/O1</text>
<text x="88.1" y="132.2">U3</text>
<text x="90.5" y="137">I/O2</text>
<text x="90.8" y="135.3">VCC</text>
<text x="95.4" y="134.4">4</text>
<text x="95.4" y="136.1">3</text>
<text x="166" y="134.2">D4</text>
<text x="169.3" y="134.1">LED_RED</text>
<text x="178.1" y="133.3">R8</text>
<text x="184.4" y="133.2">750R</text>
<text x="20.1" y="140.5">SBU1</text>
<text x="21" y="138.8">DP2</text>
<text x="21.1" y="142.2">CC2</text>
<text x="25.5" y="139.6">9</text>
<text x="25.5" y="141.4">10</text>
<text x="25.5" y="143.1">11</text>
<text x="84.3" y="140">PRTR5V0U2X</text>
<text x="19.9" y="144">VBUS</text>
<text x="20.7" y="145.8">GND</text>
<text x="22.1" y="147.5">SP</text>
<text x="22.1" y="149.2">SP</text>
<text x="25.5" y="144.8">12</text>
<text x="25.5" y="146.6">13</text>
<text x="25.5" y="148.3">14</text>
<text x="54" y="146.2" transform="rotate(-90 54 146.2)">1</text>
<text x="55.2" y="148.7">R10</text>
<text x="59.2" y="146.2" transform="rotate(-90 59.2 146.2)">1</text>
<text x="60.5" y="148.7">R11</text>
<text x="20.1" y="154.5">POST</text>
<text x="22.1" y="151">SP</text>
<text x="22.1" y="152.7">SP</text>
<text x="25.5" y="150.1">15</text>
<text x="25.5" y="151.8">16</text>
<text x="25.5" y="153.6">17</text>
<text x="25.5" y="155.3">18</text>
<text x="38.6" y="151.7">2</text>
<text x="41" y="155.9">0R</text>
<text x="41.1" y="150.5">L1</text>
<text x="44.4" y="152">1</text>
<text x="53.7" y="153.8" transform="rotate(-90 53.7 153.8)">2</text>
<text x="55.3" y="151.6">5.1K</text>
<text x="58.9" y="153.8" transform="rotate(-90 58.9 153.8)">2</text>
<text x="60.5" y="151.6">5.1K</text>
<text x="14.4" y="159.2">USB_TYPE_C_16P</text>
<text x="20.1" y="156.2">POST</text>
<text x="91" y="160.4">2</text>
<text x="93.5" y="159.2">L3</text>
<text x="96.8" y="160.7">1</text>
<text x="165.8" y="156.7" transform="rotate(-90 165.8 156.7)">1</text>
<text x="167.5" y="159.2">R3</text>
<text x="186.8" y="160.6">1</text>
<text x="192" y="158.5">BTN2</text>
<text x="200.2" y="160.6">4</text>
<text x="220" y="160.6">1</text>
<text x="225.2" y="158.5">BTN1</text>
<text x="233.4" y="160.6">4</text>
<text x="55.8" y="167.6">3</text>
<text x="61.9" y="165.4">U4</text>
<text x="69.2" y="167.6">2</text>
<text x="92.4" y="164.6">BEAD</text>
<text x="100.9" y="165.4" transform="rotate(-90 100.9 165.4)">1</text>
<text x="102.8" y="166.7">C7</text>
<text x="165.5" y="164.2" transform="rotate(-90 165.5 164.2)">2</text>
<text x="167.4" y="162">20K</text>
<text x="173.1" y="167.7">1</text>
<text x="180.6" y="167.4">2</text>
<text x="186.8" y="167.6">2</text>
<text x="200.2" y="167.6">3</text>
<text x="220" y="167.6">2</text>
<text x="233.4" y="167.6">3</text>
<text x="239.5" y="167.7">1</text>
<text x="247.1" y="167.4">2</text>
<text x="36.2" y="172.5" transform="rotate(-90 36.2 172.5)">1</text>
<text x="38.4" y="173.7">C6</text>
<text x="43.2" y="172.5" transform="rotate(-90 43.2 172.5)">1</text>
<text x="45.2" y="173.7">C3</text>
<text x="55.8" y="169.3">1</text>
<text x="58" y="173.2">AMS1117-3.3</text>
<text x="58.2" y="168.4">VIN</text>
<text x="58.2" y="170.2">GND</text>
<text x="63.5" y="168.4">VOUT</text>
<text x="64.7" y="170.2">TAB</text>
<text x="69.2" y="169.3">4</text>
<text x="74.7" y="172.5" transform="rotate(-90 74.7 172.5)">1</text>
<text x="76.6" y="173.7">C4</text>
<text x="81.7" y="172.5" transform="rotate(-90 81.7 172.5)">1</text>
<text x="83.6" y="173.7">C5</text>
<text x="101.2" y="173" transform="rotate(-90 101.2 173)">2</text>
<text x="102.4" y="171.8">10uF</text>
<text x="165.5" y="172.5" transform="rotate(-90 165.5 172.5)">1</text>
<text x="167.6" y="173.7">C8</text>
<text x="172.9" y="170">R5</text>
<text x="179.2" y="169.9">100R</text>
<text x="191.6" y="171.4">RESET</text>
<text x="225" y="171.4">BOOT</text>
<text x="239.3" y="170">R4</text>
<text x="245.5" y="169.9">100R</text>
<text x="36.5" y="180" transform="rotate(-90 36.5 180)">2</text>
<text x="37.6" y="178.8">100nF</text>
<text x="43.5" y="180" transform="rotate(-90 43.5 180)">2</text>
<text x="44.7" y="178.8">10uF</text>
<text x="75" y="180" transform="rotate(-90 75 180)">2</text>
<text x="76.2" y="178.8">10uF</text>
<text x="82" y="180" transform="rotate(-90 82 180)">2</text>
<text x="83.1" y="178.8">10uF</text>
<text x="165.8" y="180" transform="rotate(-90 165.8 180)">2</text>
<text x="167.8" y="178.8">1uF</text>
</g>
</svg>
